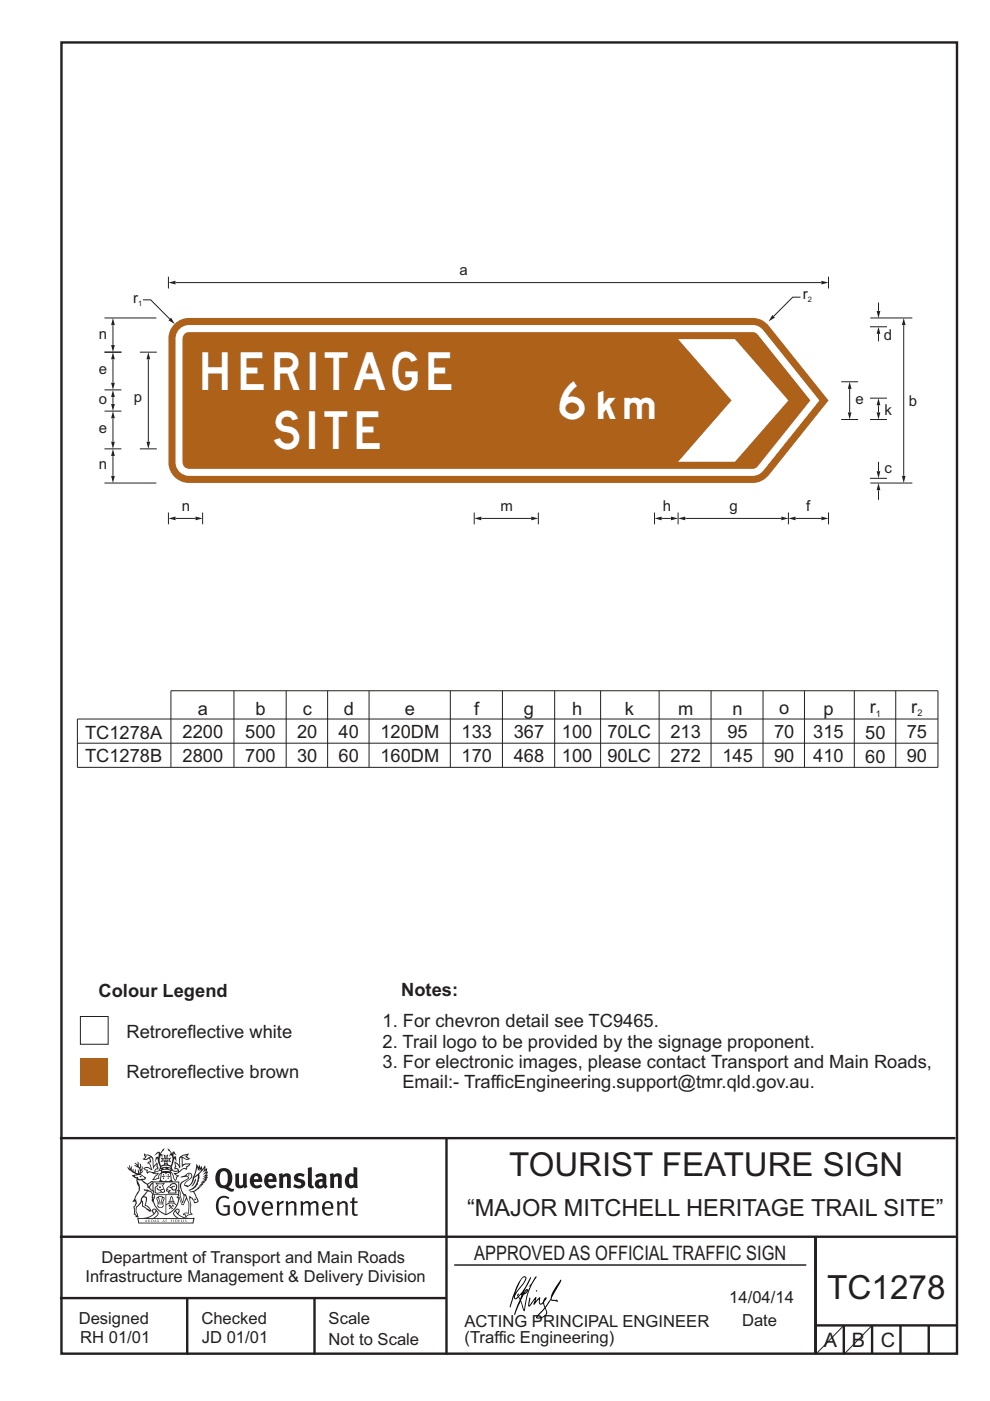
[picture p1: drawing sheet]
<svg xmlns="http://www.w3.org/2000/svg" width="210mm" height="297mm" viewBox="0 0 210 297" stroke-linecap="round" stroke-linejoin="round" font-family="sans-serif">
<g fill="none" stroke="#231f20" stroke-width=".51">
<path d="M13 9h190v278h-190zM12.7 241.3h189.9M94.7 241.4v45.8M12.7 275.2h82M12.7 262.2h190.1M39.7 275.2v12M66.7 275.2v12M173 262.2v24.8M173 281h30M179 281v6M185 281v6M191 281v6"/>
<path d="M197 281v6"/>
</g>
<path d="M96.4 268.2h74.6" fill="none" stroke="#231f20" stroke-width=".21"/>
<g fill="#231f20">
<path d="M47 248.5a2.55 2.55 0 0 0 0 2.7l.3 .1a.81 .81 0 0 0 1-.9v-.6a1.04 1.04 0 0 0-1.1-1.5zM46.3 248.1a1.82 1.82 0 0 1 2.1-.2 1.82 1.82 0 0 1 .9 1.9 2.29 2.29 0 0 1-.8 1.9l.7 .3h.5l-.2 .6a2.87 2.87 0 0 1-2-.7 2.12 2.12 0 0 1-1.7-3.1z" fill-rule="evenodd"/>
<path d="M49.9 248.9l.8-.2v2a.46 .46 0 0 0 .2 .6 .46 .46 0 0 0 .7-.2v-2.2l.7-.2v2.4l.2 .5-.6 .4-.2-.3a1.02 1.02 0 0 1-1.2 .2 1.02 1.02 0 0 1-.6-1.1z" fill-rule="evenodd"/>
<path d="M54 249.5l-.1 .5h.9a.49 .49 0 0 0-.2-.6 .49 .49 0 0 0-.6 .1zM53.4 249.2a1.34 1.34 0 0 1 1.6-.3 1.34 1.34 0 0 1 .6 1.5v.2h-1.7a.77 .77 0 0 0 .5 .8 .77 .77 0 0 0 .9-.3l.3 .4a1.59 1.59 0 0 1-2.1 .2 1.59 1.59 0 0 1-.4-2z" fill-rule="evenodd"/>
<path d="M57 249.5l-.1 .5h.9a.49 .49 0 0 0-.2-.6 .49 .49 0 0 0-.6 .1zM56.4 249.2a1.34 1.34 0 0 1 1.6-.3 1.34 1.34 0 0 1 .7 1.5v.2h-1.8a.77 .77 0 0 0 .5 .8 .77 .77 0 0 0 .9-.3l.3 .4a1.59 1.59 0 0 1-2 .2 1.59 1.59 0 0 1-.5-2z" fill-rule="evenodd"/>
<path d="M59.1 248.9l.8-.2 .1 .4a.95 .95 0 0 1 1-.3 .95 .95 0 0 1 .7 .8v2.3h-.8v-2.3a.46 .46 0 0 0-.8 .1v2.2h-.9z" fill-rule="evenodd"/>
<path d="M62.5 249.1a1.75 1.75 0 0 1 2.1-.1l-.2 .5-.6-.2a.43 .43 0 0 0-.6 .3l.4 .3a1.04 1.04 0 0 1 1.2 1.2 1.04 1.04 0 0 1-1.4 .9l-1.2-.4 .3-.6 1 .4 .4-.4a.88 .88 0 0 0-1-.5l-.4-.2-.1-.4z" fill-rule="evenodd"/>
<path d="M65.3 247.6l.8-.2 .1 3.8 .2 .2 .2 .5a.88 .88 0 0 1-1-.1 .88 .88 0 0 1-.3-1z" fill-rule="evenodd"/>
<path d="M67.8 250.6a.43 .43 0 0 0-.1 .7 .43 .43 0 0 0 .7-.1v-.7zM66.8 249.2a1.7 1.7 0 0 1 2.4 .1v1.8l.3 .4-.4 .5-.5-.3a1.03 1.03 0 0 1-1.7-.2 1.03 1.03 0 0 1 .8-1.5h.7v-.4a.8 .8 0 0 0-1.2 .1z" fill-rule="evenodd"/>
<path d="M69.9 248.9l.8-.2 .1 .4a.95 .95 0 0 1 1-.3 .95 .95 0 0 1 .7 .8v2.3h-.8v-2.3a.46 .46 0 0 0-.8 .1v2.2h-.8z" fill-rule="evenodd"/>
<path d="M74.3 249.5a1.48 1.48 0 0 0 0 1.7l.4 .1 .3-.2v-1.5l-.3-.2zM75 247.4l.8 .2 .1 4.3h-.7l-.1-.2a1.26 1.26 0 0 1-1.4 0 1.26 1.26 0 0 1-.6-1.3 1.29 1.29 0 0 1 .5-1.3 1.29 1.29 0 0 1 1.4-.2z" fill-rule="evenodd"/>
<path d="M46.4 253.9a1.72 1.72 0 0 1 2.2 0l-.2 .3a1.24 1.24 0 0 0-1.4-.1 1.24 1.24 0 0 0-.7 1.3 1.49 1.49 0 0 0 1.3 2l.7-.2v-1.3h-.9l-.1-.4h1.4v2a1.93 1.93 0 0 1-2.2-.1 1.93 1.93 0 0 1-.7-2.2l.2-.7z" fill-rule="evenodd"/>
<path d="M50.3 255.2a1.65 1.65 0 0 0 .3 2.2 .99 .99 0 0 0 1-1.5 .78 .78 0 0 0-.4-.8 .78 .78 0 0 0-.9 .1zM50 254.9a1.33 1.33 0 0 1 1.6-.1 1.33 1.33 0 0 1 .5 1.5 1.31 1.31 0 0 1-1.3 1.5 1.31 1.31 0 0 1-1.3-1.6l.1-.5z" fill-rule="evenodd"/>
<path d="M52.5 254.7l.4-.1 .9 2.6 .8-2.5h.5l-1.1 3h-.5z" fill-rule="evenodd"/>
<path d="M56.2 255.2l-.2 .7h1.4a.7 .7 0 0 0-.3-.8 .7 .7 0 0 0-.9 .1zM55.9 255a1.22 1.22 0 0 1 1.5-.2 1.22 1.22 0 0 1 .5 1.5h-1.9a.93 .93 0 0 0 .5 1 .93 .93 0 0 0 1.2-.2l.1 .3a1.43 1.43 0 0 1-1.7 .1 1.43 1.43 0 0 1-.6-1.7z" fill-rule="evenodd"/>
<path d="M58.7 254.8l.4-.2 .1 .5 .4-.3 .6-.2-.2 .6a.66 .66 0 0 0-.8 .6v1.9h-.4z" fill-rule="evenodd"/>
<path d="M60.6 254.8l.4-.2 .1 .5a.94 .94 0 0 1 1-.4 .94 .94 0 0 1 .8 .7v2.3h-.5l-.1-2.5a.81 .81 0 0 0-1.2 .3v2.2h-.4z" fill-rule="evenodd"/>
<path d="M63.7 254.7l.5-.1 .1 .5 .4-.3a.78 .78 0 0 1 1.1 .3 .9 .9 0 0 1 1-.5 .9 .9 0 0 1 .7 .8v2.3h-.4l-.1-2.5a.67 .67 0 0 0-1.1 .3v2.2h-.5v-2.4l-.4-.2-.7 .4v2.2h-.5z" fill-rule="evenodd"/>
<path d="M69 255.2l-.2 .7h1.4a.7 .7 0 0 0-.3-.8 .7 .7 0 0 0-.9 .1zM68.7 255a1.22 1.22 0 0 1 1.5-.2 1.22 1.22 0 0 1 .5 1.5h-1.9a.93 .93 0 0 0 .5 1 .93 .93 0 0 0 1.2-.2l.1 .3a1.44 1.44 0 0 1-1.7 .1 1.44 1.44 0 0 1-.6-1.7z" fill-rule="evenodd"/>
<path d="M71.4 254.8l.5-.2 .1 .5a.94 .94 0 0 1 1-.4 .94 .94 0 0 1 .7 .7v2.3h-.4l-.1-2.5a.81 .81 0 0 0-1.2 .3v2.2h-.5z" fill-rule="evenodd"/>
<path d="M74.7 254l.5-.2v.9h.7l-.1 .4h-.7l.1 2.2 .1 .1h.5l.1 .3a.75 .75 0 0 1-1.2-.6v-2h-.4v-.4h.4z" fill-rule="evenodd"/>
<path d="M30.8 244.9l1.1 .3-.9 .5h-.4l.5-.5zM31.8 245.5l.2-.1a2.44 2.44 0 0 1 .4 2l.1 .4 .7-1-.1 .6 .3 .3a.57 .57 0 0 0-.6 .8l-1-.2-.5 .2 .1-.5-.7-.2 .6-.2 1 .5 .1-.1-.6-1.3-.2-.1 .5-.1zM30.7 244.5l-.2 .4 .3 .4-.6 .4a1.04 1.04 0 0 0 1.4-.1l.2 .7h-.4l-.2 .4a.94 .94 0 0 1 .9 1.1l-.2-.1a1.16 1.16 0 0 0-1.5-.1l.3 .4 .4 .2 .1 .5 .2 .2v-.2a.94 .94 0 0 1 1.1 .2h.9l-1.2 1.2a1.13 1.13 0 0 0 1.2-.2l.4-.1-.1-.4 .5-.7a.83 .83 0 0 0-.6 1.1l-.3-.1-.7 .3 1.1-1.4-.5 .2-.5-.1 1.3-.5-.2-.2-.8 .4v-.3l.2-.2 .3 .1 .1-.3-.2-.4v-.6l-.2-.3-.6 .9v-.7a1.42 1.42 0 0 0-1.7-1.8z" fill-rule="evenodd"/>
<path d="M38.5 245.3l.5-.3 .7-.1-.6 .3 .8 .5h-.3zM38.3 245.5h.2l.1 2a1.69 1.69 0 0 1 1.5-.7l-.7 .5 .1 .5a1.1 1.1 0 0 0-1.5 .6l-.1-.5-.2-.2h-.5l.2-.4-.2-.7a1.42 1.42 0 0 1 .8 1.1l.2-.1zM37.1 246.2l.1 1-.2 .3v.5l.6-.1 .1 .2a.96 .96 0 0 1-1.1-.1l-.1 .1a1.06 1.06 0 0 0 1.3 .2v.1a.72 .72 0 0 1-1 .2l.3 .5 .6 .3-.4 .1-.1 .7-.3-.4-.3-1.1-.4-.4 .4 .9a1.54 1.54 0 0 0 .6 1.2l.2-.3a.58 .58 0 0 1 .5-.7l.1-.2h-.3l-.4-.3 .9-.5a.93 .93 0 0 1 1.1-.5l.1 .2 .2-.1 .1-.5a.99 .99 0 0 0 .7-.9l-1.3 .1-.4 .3v-1.5l.9 .4 .8-.3h-.3l-.5-.4 .4-.7-.7 .2a1.46 1.46 0 0 0-1.3 2.1v.4l-.2-.4z" fill-rule="evenodd"/>
<path d="M35.6 248.9l.2 .1-.1 .4h.3l-.3 .1v.5l-.1-.6h-.3l.3-.1z" fill-rule="evenodd"/>
<path d="M34.6 248.9l.2 .1-.1 .3 .4 .1h-.4v.6l-.1-.5-.3-.1h.3z" fill-rule="evenodd"/>
<path d="M34.3 248.8a.57 .57 0 0 1 .9 .2 .57 .57 0 0 1 .9-.2l.2 1.4-.2 .1a.57 .57 0 0 1-.9-.1 .69 .69 0 0 1-1.1 0zM34.2 248.1l-.3 2.1-.2 .4h2.9l-.1-.4-.3-2.1h-.2v.3l-.8-.1-.9 .1 .1-.3z" fill-rule="evenodd"/>
<path d="M34.2 252.4a.3 .3 0 0 0 .6 0 .3 .3 0 0 0-.6 0zM33.3 251l.3 .3-.3 .3a.79 .79 0 0 0 0 1.3l.8-.2-.1-.3a.55 .55 0 0 1-.7-.6h.1l.1 .3 .4 .1 .8-.2-.4-.7 .4-.3-.7 .1zM33 250.7l1.1 .2 .9-.2-.4 .7 .4 1.1a.56 .56 0 0 1-.8 .3l-.2 .1a.73 .73 0 0 1-.9 .1 .73 .73 0 0 1-.3-.9v-.4l.5-.4z" fill-rule="evenodd"/>
<path d="M35.6 251.9l.7-.5a.58 .58 0 0 1 1-.1 .58 .58 0 0 1-.5 .9l-.2-.3a.43 .43 0 0 1 .6-.3v-.1a.57 .57 0 0 0-.8 .2l-.2-.1-.3 .2 .4 .1a.55 .55 0 0 0 .9 .5v.5h-1.3l.3-.4-.1-.2-.6 .1 .2-.2-.2-.1zM35.4 251.8l-.1 .2a.39 .39 0 0 0 .2 .7l.3-.1-.2 .5h1.9l-.1-.8a.86 .86 0 0 0-.1-1.4 .86 .86 0 0 0-1.3 .4z" fill-rule="evenodd"/>
<path d="M36 254.8h.8v.2h-.8zM36.4 253.8l.2 .8h-.4zM36.4 253.5l-.3 .5-.1 .6h-.2v.4l-.7 .4 .1 .2a1.48 1.48 0 0 1 2.2 .1l.2-.1-.6-.5v-.5h-.2l-.1-.6z" fill-rule="evenodd"/>
<path d="M35.8 255.4l.3 .1 .2 .3 .3-.2-.2-.2a.38 .38 0 0 1 .4 .5l-.1-.2-.3 .3 .3 .2-.3 .2-.1-.3-.4 .3-.1-.2 .4-.3-.2-.1-.1 .1z" fill-rule="evenodd"/>
<path d="M34.5 254h.2v.2l-.3 .6h-.1zM33.6 255.3h.9v.2a.55 .55 0 0 1-.8 .4v-.2h-.2zM33.4 254h.2l.2 .8h-.2zM33.6 255h.8l.1 .1-.8 .1zM33.8 253.7h.5l-.2 1.1h-.2zM33.3 253.8l-.1 .3 .3 1.2a.48 .48 0 0 0-.1 .5 .48 .48 0 0 0 .4 .3l.6-.1a.49 .49 0 0 0 .2-.7l.3-1.2-.1-.3a1.42 1.42 0 0 0-1.5 0z" fill-rule="evenodd"/>
<path d="M33.6 251.6h.5l.1 .3h-.4z" fill-rule="evenodd"/>
<path d="M41.3 250.1l.3-.2-.2 .9-.6 .7h-.2l.5-.7z" fill-rule="evenodd"/>
<path d="M39.7 249l.3-.2 .5 .2a.88 .88 0 0 1-.6 1.1 1.22 1.22 0 0 0-.8 1.3l.5 .2a.72 .72 0 0 0 .9-.4l.5-.8 .2-.6 .8-.6v.3a2.85 2.85 0 0 1-2 2.8l.1 .1a2.13 2.13 0 0 0 1.9-1.5l-.1-.2a2.01 2.01 0 0 0 .3-1.8l1.2-1.3-.4 1 .7-.5-.7 1 .8-.4-.8 .8 .7-.1-.9 .5 .8-.1-.8 .4h.7l-.8 .3 .3 .2h-.4l.2 .4-.4-.1 .2 .3h-.4l.1 .3h-.1a2.16 2.16 0 0 1-2 1l.1 .2h.4a.76 .76 0 0 1 .7 .7l.5 1.2-.6 .2a1.45 1.45 0 0 0-1.2-1.3l.3 1.8-.1 1.9 .4 .2a1.07 1.07 0 0 0-1.2 .4v-.3l-.5-.2a.87 .87 0 0 1 1-.1l.1-.7a4.4 4.4 0 0 0-.6-3.1l-.1-.3h-.2a2.16 2.16 0 0 1-.7-2.2l.3-.3 1.2-.8a.55 .55 0 0 0-.4-.7zM37.8 252.4a.76 .76 0 0 1 .3 1.1l.6 1.6 .4-1.7 .2 .1a.61 .61 0 0 1-.1 .9l-.3 .9h-.2l-.7-1.6-.3 .1a1.18 1.18 0 0 0 .1-1.4zM41.8 247.5l.2 .8 .3-.6v.6l.3-.5a1.9 1.9 0 0 1-1.1 1.4l-.3 .3zM38.2 249.6l1.4-.1 .2 .1v.3l-.5 .3a1.26 1.26 0 0 0-1 1.9l.2 .7a1.84 1.84 0 0 1 .2 2l-.4-1.3a.96 .96 0 0 0-.4-1.3l-.4 .3a.78 .78 0 0 1-.1 1.3l.2 .2h.4l.4 1.1a.38 .38 0 0 0 .2 .4 .38 .38 0 0 0 .4-.1l.6-1.2a2.94 2.94 0 0 1 .3 2.5v.5l-.8-.1-.3 .4v.2l.4-.1 .1 .4 .2 .1a1.02 1.02 0 0 1 1.3-.5l-.1-.4-.3-.1 .2-1.7-.3-1.4 .1 .1a1.14 1.14 0 0 1 .7 .9 .63 .63 0 0 0 .9-.2 .63 .63 0 0 0-.2-.8l-.6-1.3 .9-.6 .2-.3 .2-.1v-.2h.3l-.1-.3h.4l-.1-.3 .5-.1-.2-.2 .5-.4 .1-.2-.3 .1 .5-.6-.3 .1 .3-.6-.4 .1 .4-.5v-.3l-.3 .2 .1-.6v-.3l-.4 .3-.1-.8-.5 .8-.2-.7-.2 .5-.3-.8-.1 .6-.5-.8-.1 1.4-.7 1.9a1.81 1.81 0 0 1-.9 1.4l-.6-.2a1.75 1.75 0 0 1 1.1-1.2 .75 .75 0 0 0 .1-1.3 .75 .75 0 0 0-1.2 .5z" fill-rule="evenodd"/>
<path d="M41.2 254.2l.3-.1 .1 .3h-.4z" fill-rule="evenodd"/>
<path d="M29.4 258.4h11.6l-.2 .8h-11.3zM31.3 258.2l.5-.1a2.48 2.48 0 0 0 1.4-1.3l.2 .6-.5 .5-.4 .3zM32.5 256.6l.3-.2 .2 .2-.3 .6zM37.2 256.8a2.65 2.65 0 0 0 1.8 1.4h-1.1l-.5-.3-.5-.5zM37.4 256.6l.2-.2 .3 .2-.3 .6zM29.2 258.2l.1 1.2h11.7l.3-1.1-.2-.1a4.1 4.1 0 0 1-3.3-.9l.3-.4-.1-.5a1.06 1.06 0 0 0-1.3 .9l.2 .4 .6 .5h-4.7l.3-.1a.84 .84 0 0 0 .6-.7 .84 .84 0 0 0-.5-.9l-.3-.2-.5 .1-.1 .5 .3 .4a4.2 4.2 0 0 1-3.4 .9z" fill-rule="evenodd"/>
<path d="M31 258.7l.1 .2h-.2zM31 258.6l-.3 .5 .4-.1 .2 .1z" fill-rule="evenodd"/>
<path d="M31.3 258.6h.2v.4a.25 .25 0 0 0 .3-.1 .25 .25 0 0 0-.1-.3h.1a.29 .29 0 0 1 0 .4 .29 .29 0 0 1-.4 0 .29 .29 0 0 1 0-.4z" fill-rule="evenodd"/>
<path d="M32.2 258.6a.22 .22 0 0 1 .3 .2 .22 .22 0 0 1-.3 .2zM32 258.6v.5a.33 .33 0 0 0 .5-.1 .33 .33 0 0 0 0-.4 .33 .33 0 0 0-.5 0z" fill-rule="evenodd"/>
<path d="M32.9 258.7l.1 .2h-.2zM32.9 258.6l-.2 .5 .3-.1 .2 .1z" fill-rule="evenodd"/>
<path d="M33.3 258.6h.2v.2l.3-.2-.2 .2 .2 .3-.3-.2-.1 .2h-.1l.2-.3z" fill-rule="evenodd"/>
<path d="M34.7 258.7l.1 .2h-.2zM34.7 258.6l-.3 .5 .4-.1 .2 .1z" fill-rule="evenodd"/>
<path d="M35 258.6h.4h-.1v.5h-.2l.1-.5z" fill-rule="evenodd"/>
<path d="M36.2 258.6h.3h-.2v.2h.2h-.2l.1 .3h-.2z" fill-rule="evenodd"/>
<path d="M36.7 258.6h.2v.5h-.2z" fill-rule="evenodd"/>
<path d="M37.3 258.6a.22 .22 0 0 1 .3 .2 .22 .22 0 0 1-.3 .2zM37.1 258.6v.5a.33 .33 0 0 0 .5-.1 .33 .33 0 0 0 0-.4 .33 .33 0 0 0-.5 0z" fill-rule="evenodd"/>
<path d="M37.8 258.6h.3h-.1v.2h.1h-.1v.2l.1 .1h-.3z" fill-rule="evenodd"/>
<path d="M38.3 258.6h.3l-.1 .4 .2 .1h-.4z" fill-rule="evenodd"/>
<path d="M38.9 258.6h.2v.5h-.2z" fill-rule="evenodd"/>
<path d="M39.3 258.6h.2l-.2 .1 .2 .2-.1 .2h-.1v-.2l.2 .1z" fill-rule="evenodd"/>
<path d="M34.2 247.4a1.51 1.51 0 0 1 2 .2 2.67 2.67 0 0 0-2.1 0zM35.7 247.6l.4 .2 .1 .2-.4-.1zM34.6 247.7l.4-.1 .2 .2h-.4zM34 247.9l.3 .1-.3 .1zM34.9 246.9l.3-.2 .2 .2zM34.9 245.7h.2v.4h-.2zM35 245.1l.2 .2 .2-.2-.1 .4h-.2zM35.1 246.3h.2l.1 .4-.2-.2-.2 .2zM35.3 245.7h.2v.4h-.2zM34.4 245.7l.3 .1v.2l-.3 .1 .2-.2zM35.7 245.8l.3-.1-.2 .2 .2 .2-.4-.1zM32.7 244.9l1-.5-.1 1-.2-.1-.4 .1-.2 1.1 .5-1 .2 .9a1.84 1.84 0 0 1 .3 1.7l.4 .1a2.48 2.48 0 0 1 2.2 .1l.2-.3-.2-.7 .7-1.7 .4 .6-.2-1-.2-.1-.2 .3v-.9l.6 .4-.6-.7h-.3l-.1 .4-.5-.8-.5-.3 .2 .4 .5 .6-.4 .7 .4-.3a2.06 2.06 0 0 1 0 2.2l-.6-.2-.1-.6 .1-.1 .8 .2-.4-.5 .4-.5-.7 .2-.2-.2 .2-.7-.5 .4-.5-.4 .2 .7-.2 .2-.7-.2 .4 .5-.4 .5 .7-.2 .2 .1-.2 .6-.5 .2a2.02 2.02 0 0 1 0-2.2l.3 .5-.1-.6-.3-.1 .8-1.2-.5 .3-.4 .7-.2-.3a.8 .8 0 0 0-.8 .5z" fill-rule="evenodd"/>
<path d="M29.2 250.1l.3 .2a.61 .61 0 0 1 .8 .3l.3 .2a.8 .8 0 0 1 .6 1l.4 .1 .5 .6a1 1 0 0 1 .5 1l-.1 .7v-.5h-.1a.96 .96 0 0 0-.8-1.3l-.3-.2h-.6l-.1-.1-.2 .1 .2 .3h.5l-1.1 1.4-.2 .9-.4 .6a1.33 1.33 0 0 0-.5 1.8l.2 .5a1.26 1.26 0 0 1-.5-1.4l-.1-.4a1.56 1.56 0 0 0 .4-1.7l-.3 .2 .2-.5a3.2 3.2 0 0 0 .7-3zM30.4 253.9h.4a2.06 2.06 0 0 1-.1 1.6l.7 .5 .4 .5-.6-.2-.8-.6-.1-.9a.51 .51 0 0 1 .1-.9zM28.6 249.3a1.52 1.52 0 0 1 2.1 .6l-1.1 .1-.2-.1-.2-.4-.4 .1zM27.5 247v.8l-.3-.4-.2 .1a3.1 3.1 0 0 0 2 1.5l-1 .1 .5 .6 .5 .1v1.1a1.84 1.84 0 0 1-.2 2.5l-.4 .9-.4 .4 .3 .1 .4-.1 .1 .4-.2 .5-.3 .2 .1 1.8 .2-.1 .2 .6h.2l.4-.1-.1-.5a1.3 1.3 0 0 1-.1-1.6l.8-1.1 .2 1.1 .6 .2 .4 .6 .2-.2 .2 .4 .5-.1a1.85 1.85 0 0 0-1.2-1.3l.1-.3a1.39 1.39 0 0 0 0-1.5h-.5l.5-.6a.66 .66 0 0 1 .9-.4 .66 .66 0 0 1 .3 .9l-.1 .4h.2v.1l-.2 .3 .2 .5 .2-.3a2.24 2.24 0 0 0 .1-2.2 .73 .73 0 0 1-.7-.6 .73 .73 0 0 1 .5-.8l.1-.2a.94 .94 0 0 0-.9 .8 .48 .48 0 0 1-.1-.5 .48 .48 0 0 1 .5-.3l.5-.3a.51 .51 0 0 0-.8 .2l-.5 .3-1-.8 .6-.1 .1-.5-1.1-.7 .5-.4v-.4l-.5 .5 .1-.2a.69 .69 0 0 0 .2-1.1v.5l-.3 .2 .1-1.1-.3-.2 .1 .6-.1 .2-.4-1.2v.6l-.7-.3 .6 .6-.6-.2 .2 .3a1 1 0 0 1 .8 1.5l-.2-.8v.8l-.5-.2-.1-.7-.2 .6-.2-.1v-.6l-.2 .4-.2-.2 .1-.7-.2 .5z" fill-rule="evenodd"/>
<path d="M29.5 249.5l.3-.2 .3 .3z" fill-rule="evenodd"/>
<path d="M32.4 250.5h5.6v2l-.2-.1v-1.7h-5.2v2.5h5.2v-.8l.1 .2-.1 1.1v-.3h-2.5v4a4.1 4.1 0 0 0 2.6-3.6l.1-.1a4 4 0 0 1-2.8 3.9 4.2 4.2 0 0 1-2.8-4.7l.1 1.3 .1-.1a3.8 3.8 0 0 0 2.5 3.3v-4h-2.5l-.2-.9z" fill-rule="evenodd"/>
<circle cx="40" cy="249.1" r=".17"/>
</g>
<g fill="#000">
<path d="M111.6 273.7l.2-.2-.5 .7zM110.4 274.5l.2 .1-.3 .8-.2-.5zM110.9 270.9h.5a9.3 9.3 0 0 1-2 3.1l-.1 .3 1-2.5zM110.6 271a14.7 14.7 0 0 0-2.2 4.9l-.3 1.2 .1 .1 .8-2.3a.42 .42 0 0 0 .2 .6 .42 .42 0 0 0 .6-.3l.2-.1 .2 .5-1.1 3.2h.2l1.1-2.9 .6 1.9 .2 .2 .2-.5a13.5 13.5 0 0 1 2-6.2l.4-.5-.1-.2-1.6 2.1 .4-.1a14.9 14.9 0 0 0-1.3 5.1l-.4-1.1a1.39 1.39 0 0 1 .2-1.9l.1-.2a.92 .92 0 0 0 .8-1.2 .75 .75 0 0 0-.8 .7l-.1 .2 1.6-3.4h-.1l-.4 .7a10.5 10.5 0 0 1-2.2 3.3l.2-.5a.32 .32 0 0 0-.4 .2 .32 .32 0 0 0 .1 .4l-.5 .4a3.2 3.2 0 0 1 1.1-2.3l.5-.6a2.49 2.49 0 0 0 .7-1.6l-.4-.2z" fill-rule="evenodd"/>
<path d="M113.7 273.6l.3 .2h-.3z" fill-rule="evenodd"/>
<path d="M115.6 277.5a1.15 1.15 0 0 1 .1 1.3 1.15 1.15 0 0 1-1.2 .5l-.6 .1zM112.2 275.2l-.2 1.6 .2 .2 1.2-1.5-.2 1.1 1.1-1.1a.94 .94 0 0 0 .4 1.1l.5-.3 .3 .9-1.2 1.3a.98 .98 0 0 0-.5 1 1.9 1.9 0 0 0 2.3-1.3l-.1-.2a1.02 1.02 0 0 1 .2-1.4l.6-1 1.5 .3-.2-.4v.2l-1.1-.1v-.3l2-3.6 .1-.2-.2-.2-1.7 2.8a6.6 6.6 0 0 1-1.6 2.9l-.1-.2a1.01 1.01 0 0 1 .4-1.4l.1-.2-.3-.1-.4 .4-.1 .5-.6 .4-.1-.4 .1-.9-.2-.1-.9 1 .3-1h-.2l-1.4 1.8 .3-1.5v-.1z" fill-rule="evenodd"/>
</g>
<path d="M179 281l-6.1 6.2M185 281l-6.1 6.2" fill="none" stroke="#231f20" stroke-width=".21"/>
<path d="M17.1 224.3h5.8v5.9h-5.8z" fill="#ae6118"/>
<path d="M17.1 215.5h5.8v5.9h-5.8z" fill-rule="evenodd" fill="#fff" stroke="#231f20" stroke-width=".21"/>
<path d="M36.8 69a4.4 4.4 0 0 1 3.3-1.6l120.2 .1 1.5 .5 1.3 1.1 12.6 15.8-12.6 15.8-1.3 1.1-1.5 .6h-120.2a4.4 4.4 0 0 1-4.4-4.4v-26.2a4.3 4.3 0 0 1 1.1-2.8zM38 69.9l.9-.7 1.2-.3 120.2 .1 .8 .3 .7 .7 12 14.9-12 15a2.89 2.89 0 0 1-2.1 1h-119.7a2.9 2.9 0 0 1-2.8-2.9v-26.2a2.92 2.92 0 0 1 .8-1.9zM39.2 70.7l.8-.3h119.7l.5 .2 .5 .3 11.2 14-11.2 14-.5 .4-.5 .1h-119.7a1.39 1.39 0 0 1-1.3-1.3v-26.3l.1-.4zM143.8 71.9h12.1l11.3 13-11.3 13h-12.1l11.4-13z" fill-rule="evenodd" fill="#ae6118"/>
<path d="M37.3 59.9h136.9" fill="none" stroke="#231f20" stroke-width=".21"/>
<g fill="#231f20">
<path d="M35.7 59.9l1.5-.4v.8z"/>
<path d="M174.2 59.5l1.5 .4-1.5 .4z"/>
</g>
<path d="M35.7 58.7v2.5M30.3 63.6h1.7l4 4" fill="none" stroke="#231f20" stroke-width=".21"/>
<path d="M35.7 67.9l.6-.6 .8 1.4z" fill="#231f20"/>
<path d="M169.8 63h-1.7l-4 4" fill="none" stroke="#231f20" stroke-width=".21"/>
<path d="M163.8 66.8l.6 .5-1.4 .8z" fill="#231f20"/>
<path d="M191.7 69v31.9" fill="none" stroke="#231f20" stroke-width=".21"/>
<g fill="#231f20">
<path d="M191.7 67.4l.4 1.5h-.8z"/>
<path d="M191.3 100.9h.8l-.4 1.5z"/>
</g>
<path d="M186.3 64.1v1.8" fill="none" stroke="#231f20" stroke-width=".21"/>
<path d="M185.9 65.9h.8l-.4 1.6z" fill="#231f20"/>
<path d="M184.5 69.3h3.6M184.6 67.4h8.9M186.3 70.8v1.6M184.5 84.4h3.6M184.6 102.4h8.9" fill="none" stroke="#231f20" stroke-width=".21"/>
<path d="M186.3 69.3l.4 1.5h-.8z" fill="#231f20"/>
<path d="M186.3 97.9v2" fill="none" stroke="#231f20" stroke-width=".21"/>
<path d="M185.9 99.9h.8l-.4 1.5z" fill="#231f20"/>
<path d="M184.5 88.9h3.6M184.5 101.4h3.6M186.3 104v2" fill="none" stroke="#231f20" stroke-width=".21"/>
<path d="M186.3 102.4l.4 1.5h-.8z" fill="#231f20"/>
<path d="M168.8 109.9h5.4M175.7 108.7v2.5" fill="none" stroke="#231f20" stroke-width=".21"/>
<g fill="#231f20">
<path d="M167.2 109.9l1.5-.4v.8z"/>
<path d="M174.2 109.5l1.5 .4-1.5 .4z"/>
</g>
<path d="M186.3 86v1.4" fill="none" stroke="#231f20" stroke-width=".21"/>
<g fill="#231f20">
<path d="M186.3 84.4l.4 1.5h-.8z"/>
<path d="M185.9 87.4h.8l-.4 1.5z"/>
</g>
<path d="M175.7 58.7v2.5M35.7 108.7v2.5M37.3 109.9h4.1M43 108.7v2.5" fill="none" stroke="#231f20" stroke-width=".21"/>
<g fill="#231f20">
<path d="M35.7 109.9l1.5-.4v.8z"/>
<path d="M41.5 109.5l1.5 .4-1.5 .4z"/>
</g>
<path d="M29.7 74.7h3.6M31.5 76.2v17.4M29.7 95.2h3.6" fill="none" stroke="#231f20" stroke-width=".21"/>
<g fill="#231f20">
<path d="M31.5 74.7l.4 1.5h-.8z"/>
<path d="M31.1 93.7h.8l-.4 1.5z"/>
</g>
<path d="M22.2 74.7h3.6M24 76.2v4.9M22.2 82.7h3.6" fill="none" stroke="#231f20" stroke-width=".21"/>
<g fill="#231f20">
<path d="M24 74.7l.3 1.5h-.7z"/>
<path d="M23.6 81.2h.7l-.3 1.5z"/>
</g>
<path d="M22.2 87.2h3.6M22.2 95.2h3.6M24 88.7v4.9" fill="none" stroke="#231f20" stroke-width=".21"/>
<g fill="#231f20">
<path d="M24 87.2l.3 1.5h-.7z"/>
<path d="M23.6 93.7h.7l-.3 1.5z"/>
</g>
<path d="M24 84.2v1.4" fill="none" stroke="#231f20" stroke-width=".21"/>
<g fill="#231f20">
<path d="M24 82.7l.3 1.5h-.7z"/>
<path d="M23.6 85.7h.7l-.3 1.5z"/>
</g>
<path d="M24 96.7v4.2" fill="none" stroke="#231f20" stroke-width=".21"/>
<g fill="#231f20">
<path d="M24 95.2l.3 1.5h-.7z"/>
<path d="M23.6 100.9h.7l-.3 1.5z"/>
</g>
<path d="M22.2 74.7h3.6M22.2 67.4h11M24 69v4.1M22.2 102.4h11" fill="none" stroke="#231f20" stroke-width=".21"/>
<g fill="#231f20">
<path d="M24 67.4l.3 1.5h-.7z"/>
<path d="M23.6 73.2h.7l-.3 1.5z"/>
</g>
<path d="M145.4 109.9h20.3M167.2 108.7v2.5" fill="none" stroke="#231f20" stroke-width=".21"/>
<g fill="#231f20">
<path d="M143.8 109.9l1.5-.4v.8z"/>
<path d="M165.7 109.5l1.5 .4-1.5 .4z"/>
</g>
<path d="M138.8 108.7v2.5M140.4 109.9h1.9M143.8 108.7v2.5" fill="none" stroke="#231f20" stroke-width=".21"/>
<g fill="#231f20">
<path d="M138.8 109.9l1.5-.4v.8z"/>
<path d="M142.3 109.5l1.5 .4-1.5 .4z"/>
</g>
<path d="M178.4 80.9h3.6M178.4 88.9h3.6M180.2 82.5v4.9" fill="none" stroke="#231f20" stroke-width=".21"/>
<g fill="#231f20">
<path d="M180.2 80.9l.4 1.6h-.8z"/>
<path d="M179.8 87.4h.8l-.4 1.5z"/>
</g>
<path d="M102.1 109.9h10.5M114.2 108.7v2.5" fill="none" stroke="#231f20" stroke-width=".21"/>
<g fill="#231f20">
<path d="M100.6 109.9l1.5-.4v.8z"/>
<path d="M112.7 109.5l1.5 .4-1.5 .4z"/>
</g>
<g fill="none" stroke="#231f20" stroke-width=".21">
<path d="M100.6 108.7v2.5M16.4 157.6h182.5M49.6 146.5v16.2M60.7 146.5v16.2M69.5 146.5v16.2M78.3 146.5v16.2M95.5 146.5v16.2M106.6 146.5v16.2M117.6 146.5v16.2M127.4 146.5v16.2M139.8 146.5v16.2M150.8 146.5v16.2"/>
<path d="M161.8 146.5v16.2M170.6 146.5v16.2M181.2 146.5v16.2M190 146.5v16.2M198.9 152.4h-182.5v10.3h182.5v-16.2h-162.6v16.2"/>
</g>
<g font-size="8" fill="#fff">
<text x="43" y="82.7">HERITAGE</text>
<text x="118.7" y="88.9">6</text>
<text x="58.2" y="95.2">SITE</text>
</g>
<text font-size="7.1" fill="#231f20" x="175.5" y="275.4">TC1278</text>
<text font-size="7" fill="#231f20" x="108" y="249.3">TOURIST FEATURE SIGN</text>
<text font-size="5" fill="#231f20" x="99.1" y="257.7">“MAJOR MITCHELL HERITAGE TRAIL SITE”</text>
<text font-size="4.5" fill="#fff" x="126.9" y="88.9">km</text>
<g font-size="4.2" fill="#231f20">
<text x="100.6" y="267.2">APPROVED AS OFFICIAL TRAFFIC SIGN</text>
<text x="174.7" y="285.6">A</text>
<text x="180.7" y="285.6">B</text>
<text x="186.8" y="285.6">C</text>
</g>
<g font-size="3.9" fill="#231f20">
<text x="41.9" y="151.5">a</text>
<text x="54.2" y="151.5">b</text>
<text x="64.2" y="151.5">c</text>
<text x="72.9" y="151.5">d</text>
<text x="85.9" y="151.5">e</text>
<text x="100.6" y="151.5">f</text>
<text x="111.1" y="151.5">g</text>
<text x="121.3" y="151.5">h</text>
<text x="132.5" y="151.5">k</text>
<text x="143.8" y="151.5">m</text>
<text x="155.4" y="151.5">n</text>
<text x="165.2" y="151.5">o</text>
<text x="174.6" y="151.5">p</text>
<text x="184.5" y="151.2">r</text>
<text x="193.3" y="151.1">r</text>
<text x="18" y="156.6">TC1278A</text>
<text x="18" y="161.7">TC1278B</text>
<text x="38.7" y="156.6">2200</text>
<text x="38.7" y="161.6">2800</text>
<text x="52" y="156.5">500</text>
<text x="52" y="161.6">700</text>
<text x="63" y="156.6">20</text>
<text x="63" y="161.6">30</text>
<text x="71.8" y="156.6">40</text>
<text x="71.8" y="161.6">60</text>
<text x="80.7" y="156.5">120DM</text>
<text x="80.7" y="161.6">160DM</text>
<text x="97.9" y="156.6">133</text>
<text x="97.9" y="161.6">170</text>
<text x="109" y="156.6">367</text>
<text x="109" y="161.6">468</text>
<text x="119.2" y="156.6">100</text>
<text x="119.2" y="161.6">100</text>
<text x="128.8" y="156.5">70LC</text>
<text x="128.8" y="161.6">90LC</text>
<text x="142.2" y="156.5">213</text>
<text x="142.2" y="161.6">272</text>
<text x="153.2" y="161.6">145</text>
<text x="154.3" y="156.6">95</text>
<text x="164.2" y="156.5">70</text>
<text x="164.2" y="161.5">90</text>
<text x="172.5" y="156.6">315</text>
<text x="172.5" y="161.6">410</text>
<text x="183.5" y="156.6">50</text>
<text x="183.5" y="161.7">60</text>
<text x="192.3" y="156.6">75</text>
<text x="192.3" y="161.6">90</text>
<text x="20.9" y="211.4">Colour Legend</text>
<text x="85.1" y="211.3">Notes:</text>
<text x="26.8" y="220.1">Retroreflective white</text>
<text x="81.1" y="217.8">1. For chevron detail see TC9465.</text>
<text x="81.1" y="222.1">2. Trail logo to be provided by the signage proponent.</text>
<text x="81.1" y="226.4">3. For electronic images, please contact Transport and Main Roads,</text>
<text x="26.8" y="228.5">Retroreflective brown</text>
<text x="85.3" y="230.8">Email:- TrafficEngineering.support@tmr.qld.gov.au.</text>
</g>
<g font-size="3.5" fill="#231f20">
<text x="21.5" y="267.8">Department of Transport and Main Roads</text>
<text x="18.1" y="271.8">Infrastructure Management &amp; Delivery Division</text>
<text x="16.7" y="280.7">Designed</text>
<text x="42.7" y="280.7">Checked</text>
<text x="69.7" y="280.7">Scale</text>
<text x="98.5" y="281.4">ACTING PRINCIPAL ENGINEER</text>
<text x="154.7" y="276.2">14/04/14</text>
<text x="157.4" y="281.2">Date</text>
<text x="17" y="284.8">RH 01/01</text>
<text x="42.8" y="284.8">JD 01/01</text>
<text x="69.7" y="285.2">Not to Scale</text>
<text x="98.5" y="284.8">(Traffic Engineering)</text>
</g>
<g font-size="3.2" fill="#231f20">
<text x="97.4" y="58.3">a</text>
<text x="28.2" y="64.3">r</text>
<text x="170.3" y="63.5">r</text>
<text x="21" y="71.8">n</text>
<text x="187.5" y="72.2">d</text>
<text x="21" y="79.4">e</text>
<text x="21" y="85.6">o</text>
<text x="28.4" y="85.3">p</text>
<text x="181.5" y="85.7">e</text>
<text x="187.6" y="87.9">k</text>
<text x="192.8" y="86.1">b</text>
<text x="21" y="91.9">e</text>
<text x="21" y="99.5">n</text>
<text x="187.6" y="100.4">c</text>
<text x="38.6" y="108.3">n</text>
<text x="106.2" y="108.3">m</text>
<text x="140.6" y="108.3">h</text>
<text x="154.7" y="108.3">g</text>
<text x="171" y="108.3">f</text>
</g>
<g font-size="1.9" fill="#231f20">
<text x="185.8" y="152">1</text>
<text x="194.6" y="151.9">2</text>
</g>
<g font-size="1.6" fill="#231f20">
<text x="29.3" y="65">1</text>
<text x="171.3" y="64.1">2</text>
</g>
</svg>
